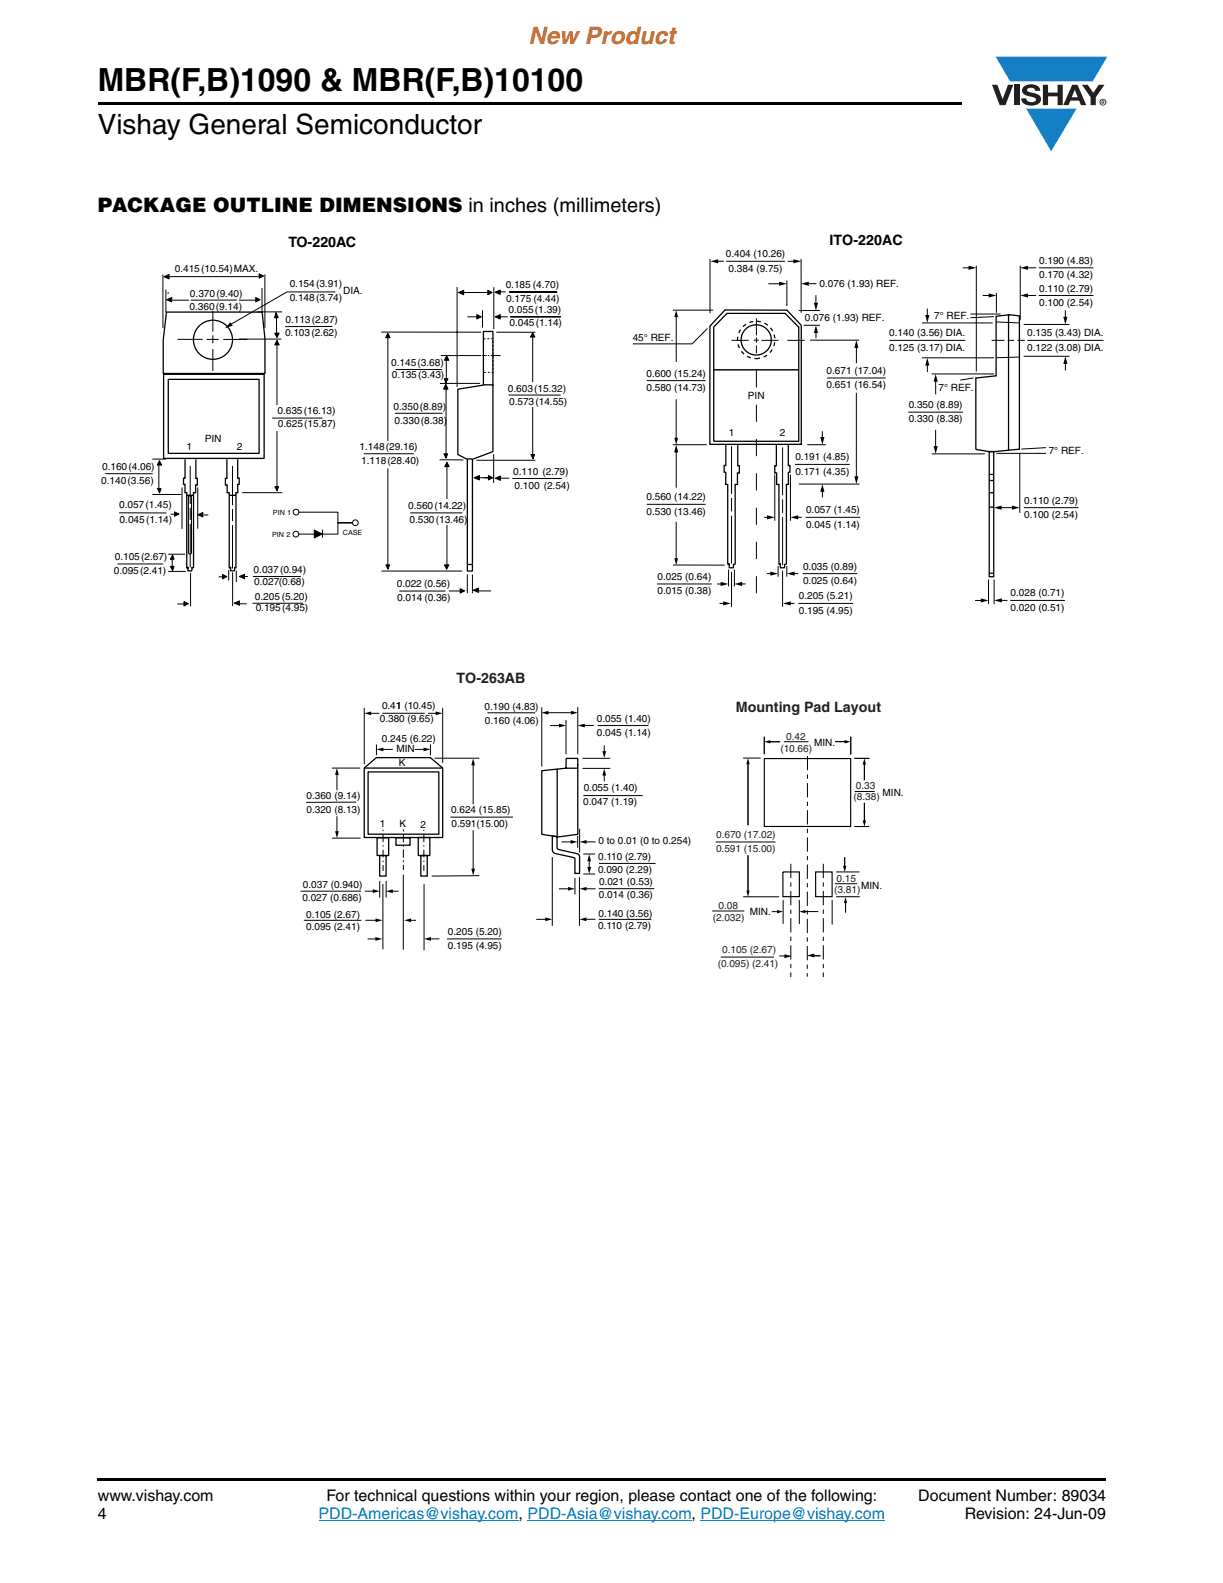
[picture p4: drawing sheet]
<svg xmlns="http://www.w3.org/2000/svg" width="216mm" height="279mm" viewBox="0 0 216 279" stroke-linecap="round" stroke-linejoin="round" font-family="sans-serif">
<g fill="#147fc3">
<path d="M175.8 10h19.7l-2.6 4.4h-3.8h-10.8z"/>
<path d="M181.2 19.2h8.8l-4.4 7.5z"/>
</g>
<g fill="#231f20">
<path d="M175.1 15h1l.9 2.5 .9-2.5h1l-1.4 3.6h-1z"/>
<path d="M179 15h.9v3.6h-.9z"/>
<path d="M180.8 15.3a2.1 2.1 0 0 1 2.7 .3l.1 .4h-.8a.79 .79 0 0 0-.7-.5 .79 .79 0 0 0-.8 .4l.2 .3 1 .2a1.08 1.08 0 0 1 1.1 .6 1.08 1.08 0 0 1-.1 1.2 2.29 2.29 0 0 1-3.1-.4l-.1-.4h.9a.96 .96 0 0 0 .8 .6 .96 .96 0 0 0 .9-.4 1.31 1.31 0 0 0-1.2-.6 1.03 1.03 0 0 1-1.1-.6 1.03 1.03 0 0 1 .2-1.1z"/>
<path d="M184.1 15h.9v1.3h1.7v-1.3h.9v3.6h-.9v-1.6h-1.7v1.6h-.9z"/>
<path d="M191 15h1l1 1.4 1-1.4h1l-1.6 2.2v1.4h-.9v-1.4z"/>
<path d="M189.7 15.8l.6 1.4h-1.1zM189.3 15l-1.6 3.6h.9l.4-.8h1.5l.3 .8h1l-1.6-3.6z"/>
<path d="M194.2 18a.5 .5 0 0 1 1 0 .5 .5 0 0 1-1 0zM194.1 18a.6 .6 0 0 0 1.2 0 .6 .6 0 0 0-1.2 0z"/>
<path d="M194.6 17.8h.2v.2h-.2zM194.5 17.7v.7h.1v-.3l.4 .3-.2-.3 .2-.2-.1-.2z"/>
</g>
<path d="M17.3 18.2h152.5M17.3 261.1h178" fill="none" stroke="#000" stroke-width=".36"/>
<path d="M56.2 268.3h35.3M93.1 268.3h29M123.7 268.3h32.6" fill="none" stroke="#007ec4" stroke-width=".18"/>
<path d="M17.9 41.3h82.7v67h-82.7z" fill="#fff"/>
<g fill="none" stroke="#000" stroke-width=".23">
<path d="M29.4 55.1h16.9l.5 4.7v6.1h-18v-5.9zM28.9 66.1h17.7v14.8h-17.7zM29.7 67h16v13h-16z"/>
<circle cx="37.6" cy="60" r="3.5"/>
</g>
<path d="M31.3 59.9h4.5M36.5 59.9h2.1M37.6 54v4.5M37.6 59.2v1.4M39.4 59.9h4.3M37.6 61.6v3.9M48.9 60.1v26.4" fill="none" stroke="#000" stroke-width=".18"/>
<path d="M48.2 71.6h10.7v4.5h-10.7z" fill="#fff"/>
<path d="M68.5 59.3v40.6M94 59.3v21" fill="none" stroke="#000" stroke-width=".18"/>
<path d="M66.3 77.8h5v4.9h-5l.9-4.9z" fill="#fff"/>
<path d="M78.9 81.7v18.1" fill="none" stroke="#000" stroke-width=".18"/>
<path d="M72 88.1h8.5v4.5h-8.5z" fill="#fff"/>
<g fill="none" stroke="#000" stroke-width=".18">
<path d="M42.2 59.8h7.5M45.3 55h4.5M67.3 58.6h17.7M68.5 58.8l.4 .8h-.8zM80.7 50.7v17.6M81 51.6l.9-.4v.8zM81.6 51.6h5.2M82.5 55.9h2.5M84.2 55.5l.8 .4-.8 .4zM86.1 51.2l.8 .4-.8 .4zM87.4 55.9l.9-.4v.8zM87.6 58.6h6.9"/>
<path d="M88 55.9h1.6M89.9 51.5h8.4h-8.3M90.1 55.9h8.8h-8.8M48.9 60.1l.4 .8h-.8zM69.9 65.2h8.1M77.8 62.8h7.2M78.4 66.8h.7l-.4 .8zM78.7 67.8l.4 .9h-.8zM78.7 68.6v12M78.8 63.4v4.3M78.9 62.8l.3 .8h-.7zM84.8 67.7h-7.1"/>
<path d="M26.9 87.3h5.1M48.5 85.9h.7l-.3 .7zM64.2 80.1h8.9M68.1 99.7h.7l-.3 .8zM72.5 90.5h9.1M78.4 80.1h.6l-.3 .8zM78.5 99.7h.7l-.3 .8zM78.9 81.6l.4 .8h-.8zM83.7 84.3l.9-.4v.8zM84.4 84.3h2.5M86.2 83.9l.8 .4-.8 .4zM87.1 80.2v5"/>
<path d="M90.5 84.5h8.6M93.7 80.2h.7l-.3 .8zM31.3 106.6h1.2M33.6 101.1v5.9M40.4 100.6v1.9M41.1 101v6M41.7 100.7v2M42.3 101.8l.9-.4v.7zM43 101.8h10.1M67.4 100.8h14.2M70.5 104.3h8.1M79.2 104.3h2.2"/>
<path d="M82.5 101.4v3.3M83.4 101.4v3.3M84.6 104.3h2.1"/>
</g>
<g fill="#000">
<path d="M68.5 58.8l.4 .8h-.8zM81 51.6l.9-.4v.8zM84.2 55.5l.8 .4-.8 .4zM86.1 51.2l.8 .4-.8 .4zM87.4 55.9l.9-.4v.8zM48.9 60.1l.4 .8h-.8zM78.7 67.8l.4 .9h-.8zM78.4 66.8h.7l-.4 .8zM78.9 62.8l.3 .8h-.7zM48.5 85.9h.7l-.3 .7zM78.4 80.1h.6l-.3 .8zM78.9 81.6l.4 .8h-.8z"/>
<path d="M83.7 84.3l.9-.4v.8zM86.2 83.9l.8 .4-.8 .4zM93.7 80.2h.7l-.3 .8zM42.3 101.8l.9-.4v.7zM68.1 99.7h.7l-.3 .8zM78.5 99.7h.7l-.3 .8z"/>
</g>
<path d="M85.3 58.5h1.7v9.6h-1.7z" fill="#fff"/>
<path d="M85.3 58.5h1.7v9.6h-1.7z" fill="none" stroke="#000" stroke-width=".23"/>
<path d="M85.4 59.8h1.6v5.9h-1.6z" fill="none" stroke="#000" stroke-width=".18" stroke-dasharray=".3 .3 .3 .3 .3 .3" stroke-linecap="butt"/>
<path d="M80.8 68.7l4.8-.8h1.4v11.8l-4.1 1.6-2.1-1.1z" fill="#fff"/>
<path d="M80.8 68.7l4.8-.8h1.4v11.8l-4.1 1.6-2.1-1.1z" fill="none" stroke="#000" stroke-width=".23"/>
<path d="M82.5 81h.9v19.8h-.9z" fill="#fff"/>
<path d="M82.5 81h.9v19.8h-.9z" fill="none" stroke="#000" stroke-width=".23"/>
<path d="M82.5 99.6h.9z" fill="#fff"/>
<path d="M82.5 99.6h.9" fill="none" stroke="#000" stroke-width=".23"/>
<g fill="none" stroke="#000" stroke-width=".18">
<path d="M48.7 55.2l.4 .9h-.6zM48.8 55.5v3.2M58.7 57.6h-8.3M59.2 51.5h-8.5l-10 5.8M87.2 50.7v7.4M48 73.8h9M18.6 83.6h8.4M20.8 99.5h8M29.7 97.8h3M30.1 100h.6l-.2 .7zM30.5 97.9l.2 .8h-.6zM84.1 81.2h10.4"/>
<path d="M87.5 84.4l.9-.4v.8zM88.1 84.4h1.8M29.7 100.9h3.1M44.6 106.5h8.9"/>
</g>
<path d="M40.7 56.9l.4 .6-1.4 .4zM48.7 55.2l.4 .9h-.6zM30.5 97.9l.2 .8h-.6zM87.5 84.4l.9-.4v.8zM30.1 100h.6l-.2 .7z" fill="#000"/>
<path d="M89 67.5h8.5v4.3h-8.5z" fill="#fff"/>
<g fill="none" stroke="#000" stroke-width=".18">
<path d="M28.8 48.4v9.5M29.3 51.1v4.1M29.6 51.7h.1M29.9 48.8h15.7M46.3 50.8v4.4M46.8 48.4v9.5M48.5 58.8h.8l-.4 .8zM85.2 54.8v3M87.4 51.6l.9-.4v.8zM87.7 51.5h1.6M94 58.7l.4 .8h-.7zM69.7 72.9h8.4"/>
<path d="M85.1 62.7h.8M86.1 62.8h.3M86.6 62.8h1.8M89.8 69.7h9.1zM26.9 81h2.4M28 82.2v3.9M30.4 98.6v1.7M42.8 87h7M77.6 81.1l4.2 .1"/>
</g>
<path d="M48.5 58.8h.8l-.4 .8zM87.4 51.6l.9-.4v.8zM94 58.7l.4 .8h-.7z" fill="#000"/>
<path d="M44.1 101.4v3.5M44.3 101.3v3.5" fill="none" stroke="#fff" stroke-width=".68" stroke-linecap="butt"/>
<path d="M33.3 51h9.1v3.8h-9.1z" fill="#fff"/>
<path d="M30.4 53h14.8" fill="none" stroke="#000" stroke-width=".18"/>
<path d="M33.3 51h8.8v3.8h-8.8z" fill="#fff"/>
<g fill="none" stroke="#000" stroke-width=".18">
<path d="M28.9 48.8l.9-.3v.7zM29.4 52.9l.9-.4v.8zM41.8 53h-8.1M45.1 52.5l.8 .4-.8 .4zM45.7 48.3l.8 .4-.8 .4zM21 90.5h8.4M27.8 86.2h.6l-.2 .8zM28.1 81.3l.4 .8h-.7zM30.8 90.3l.8 .4-.8 .4zM30.8 90.8h-.7M32.1 86.1v7.2M33.6 82.2v6.8"/>
<path d="M33.6 89.6v2.2M33.6 92.4v7.7M33.8 97.5l-.1 .2h-.4v-9.9v-.2l.2-.1 .3 .1v.1v9.8M34.9 86v7.3M34.9 90.9l.9-.4v.7zM36 90.9h.8M41 82.2v7M41 89.8v2.2M41 92.7v7.6M52.7 94.3h4.1M52.8 90.4h6.9v1.9h2.5h-2.5v2h-2.8M55.5 93.6l1.4 .7-1.4 .7z"/>
<path d="M56.9 93.5v1.4M32.5 106.2l.7 .4-.7 .3zM38.6 101.8h.7M39.3 101.4l.8 .4-.8 .4zM41.4 106.4l.9-.3v.7zM42.4 106.6h1.1M81.2 103.9l.8 .4-.8 .4zM83.6 104.2l.9-.4v.8z"/>
<circle cx="52.2" cy="94.3" r=".51"/>
<circle cx="52.3" cy="90.4" r=".51"/>
<circle cx="62.7" cy="92.3" r=".51"/>
</g>
<g fill="#000">
<path d="M28.9 48.8l.9-.3v.7zM29.4 52.9l.9-.4v.8zM45.1 52.5l.8 .4-.8 .4zM45.7 48.3l.8 .4-.8 .4zM28.1 81.3l.4 .8h-.7zM27.8 86.2h.6l-.2 .8zM30.8 90.3l.8 .4-.8 .4zM34.9 90.9l.9-.4v.7zM55.5 93.6l1.4 .7-1.4 .7zM32.5 106.2l.7 .4-.7 .3zM39.3 101.4l.8 .4-.8 .4zM41.4 106.4l.9-.3v.7z"/>
<path d="M81.2 103.9l.8 .4-.8 .4zM83.6 104.2l.9-.4v.8z"/>
</g>
<g fill="none" stroke="#000" stroke-width=".23">
<path d="M32.7 81.1v3.3h-.3v1.1h.3l-.1 1.4h.4v13.4M34.6 81.1v3.3h.2v1.2h-.3v1.4h-.3v13.3M40.1 81.1v3.3h-.3v1.2h.3v1.4h.4v13.3M42 81.1v3.3h.2v1.1h-.2v1.4h-.3v13.4M33 100.2h.3M33.1 100.8h.8M33.2 100.2v.5M33.8 100.2h.3M33.9 100.2v.5M40.5 100.2h.3M40.6 100.8h.9M40.7 100.2v.5"/>
<path d="M41.3 100.2h.3M41.4 100.2v.5"/>
</g>
<path d="M33 87.4h1.2M40.4 87.4h1.3" fill="none" stroke="#000" stroke-width=".25"/>
<path d="M111.7 41.3h83.1v67.4h-83.1z" fill="#fff"/>
<g fill="none" stroke="#000" stroke-width=".18">
<path d="M118.8 54.7h7.1M119.4 55.7v8.2M124.9 58l-2.7 2.7h-10.5M125.3 45.7v9.6M126.4 46.1h1.4M128.2 46.1h10.4M135.6 50.1h2.2M138.9 49.5v4.5M139.1 46.1h1.4M141 54.8h3.7M141.4 45.7v9.5M141.9 57.4h2.9"/>
<path d="M142.5 50.1h1.6M144 52.1v1.6M144 58.3v1.4M162.7 57h12.5M163.7 54.5v1.4M169.9 47.3h1.3M171.3 55.4h5.3M172.4 46.9v18.7M173.5 52.2h1.3M175.5 55.9l-4.2 .2M175.8 56.8l4.2 .2M175.9 51.7v3.5"/>
<path d="M180.1 46.9v9.6M180.7 57.3h8.1M181.2 52.1h1.7M181.2 47.3h1.7M183.4 52.2h9.6M183.4 47.3h9.6M188.1 54.8v1.4M114.2 67.2h10.4M118.8 78.5h6M119.4 70.5v7M119.4 79.6v6.5M129.1 78.7v8.5"/>
<path d="M138.2 79v8.4M142.5 78.5h3.3M143 60h8.7M145.2 76.1v1.3M146 66.7h10.4M151.2 69.3v15M151.2 61.2v2.9M157 60.1h13.4M160.3 72.7h9.7M162.7 63.2h12.8M163.7 64.3v1.4M164.5 66h11"/>
<path d="M165.2 75.9v3.1M165.2 67.1v2.5M171.8 66.7l-2.3 .4M180 63l-4.1 .1M180 80v10.5M180.7 62.9h8.1M181.4 60.1h13.4M184.6 79l-4.3 .3M188.1 64v1.4M114.2 89h10.4M118.8 99.7h9.1M119.4 92.1v6.6"/>
<path d="M129.1 87.9v2.4M129.1 91v8.5M135.7 91.3h-.8M136.8 83.8v8.1M137.4 99.9v1.9M138.2 88.2v2.3M138.2 91.3v8.4M138.9 99.9v1.9M139.5 83.8v8.1M140.3 82h9.7M140.7 91.3h.8M141 85.4h10.7"/>
<path d="M142.2 91.3h9.7M145.2 86.6v1.2M164.5 80.1h9.4M175.9 80h8.7M176.3 89.6h2.9M180.7 89.6h9.7M116 103.1h9.6M126.6 103.1h.9M127 106.5h.9M128.6 100.5v3M129.1 100.9v6.2M129.6 100.5v3"/>
<path d="M130.8 103.1h.8M135.4 101.3h.8M138.2 100.7v6.4M139.3 106.5h.9M140 101.2h.9M140.9 106.5h9.7M141.7 101.2h9.7M172.1 106h1.3M174.5 102.3v4.3M175.5 102.3v4.3M176.6 106h1.3M178.3 106h9.7"/>
</g>
<g fill="none" stroke="#000" stroke-width=".23">
<path d="M126 57.6v20.3h15v-20.2M127.9 54.7h11.1M128 54.7l-2.7 2.9M128.2 55.3h10.5M128.3 55.3l-2.3 2.4M138.6 55.3l2.4 2.5M138.9 54.7l2.6 2.7v21h-16.2v-20.9M175.8 55.8l2.4-.2 1.8 .1v23.6l-5.4 .4-2.3-.4v-12.6l3.5-.4zM178 55.5v24M128.1 78.5v3.7h-.3v1.1l.3 .1v2.1h.4v14.2M130.2 78.5v3.7h.3v1.3h-.3v2h-.4v14.2M137.1 78.5v3.7h-.3v1.3h.3v2h.4v14.2"/>
<path d="M139.2 78.5v3.7h.3v1.1l-.3 .1v2.1h-.4v14.2M174.6 79.7h.8v22.1h-.8zM128.5 99.6h.3M128.7 99.6v.6M129.4 99.6h.3M129.5 99.6v.5M137.5 99.6h.4M137.7 99.6v.6M138.4 99.6h.3M138.5 99.6v.5M174.6 89.5h.9M174.6 87h.9"/>
<path d="M174.6 84.8h.9M174.6 83.7h.9M128.7 100.2h.8M137.7 100.2h.8M174.6 101.2h.9"/>
<circle cx="133.5" cy="60" r="2.67"/>
</g>
<circle cx="133.5" cy="60" r="3.3" fill="none" stroke="#000" stroke-width=".23" stroke-dasharray=".7 .7" stroke-linecap="butt"/>
<g fill="#000">
<path d="M119.4 54.7l.3 1.3h-.7zM125.4 46.1l1.4-.3v.7zM137.5 49.7l1.4 .4-1.4 .3zM140.1 45.8l1.3 .3-1.3 .4zM141.4 50.1l1.4-.4v.7zM143.7 53.4h.7l-.4 1.4zM144 57.4l.4 1.4h-.7zM163.3 55.6h.8l-.4 1.4zM171 46.9l1.4 .4-1.4 .3zM174.5 51.8l1.4 .4-1.4 .3zM180.1 52.2l1.4-.4v.7zM180.1 47.3l1.4-.4v.7z"/>
<path d="M187.7 55.9h.7l-.3 1.4zM119 77.3h.7l-.3 1.2zM119.4 78.5l.3 1.4h-.7zM144.8 77.1h.7l-.3 1.4zM151.2 60l.3 1.4h-.7zM163.7 63.2l.4 1.3h-.8zM164.8 78.7h.7l-.3 1.4zM165.2 66l.3 1.4h-.7zM188.1 62.9l.3 1.3h-.7zM119 98.5h.7l-.3 1.2zM135.4 90.9l1.4 .4-1.4 .4zM139.5 91.3l1.4-.4v.8z"/>
<path d="M145.2 85.4l.3 1.4h-.7zM150.8 84.1h.7l-.3 1.3zM175.5 89.6l1.3-.4v.8zM178.7 89.2l1.3 .4-1.3 .4zM127.2 102.7l1.4 .4-1.4 .3zM127.7 106.1l1.3 .4-1.3 .4zM129.6 103.1l1.4-.4v.7zM136 100.9l1.4 .3-1.4 .4zM138.2 106.5l1.4-.4v.8zM138.9 101.2l1.4-.3v.7zM173.1 105.6l1.4 .4-1.4 .3zM175.5 106l1.4-.4v.7z"/>
</g>
<path d="M133.5 59.6v.9M133.5 59.2v-3.5M129.1 60.1h3.5M133.1 60h.9M134.4 60.1h3.4M139 60.1h3.4M133.5 104.7v-43.7" fill="none" stroke="#000" stroke-width=".18" stroke-dasharray="3 3" stroke-linecap="butt"/>
<path d="M126 65.3h14.9" fill="none" stroke="#000" stroke-width=".25"/>
<path d="M175.1 60.1h5.8" fill="none" stroke="#000" stroke-width=".18" stroke-dasharray="2.3 .6 1.1 .6 2.3 .6" stroke-linecap="butt"/>
<path d="M53.1 118.4h106.3v54h-106.3z" fill="#fff"/>
<path d="M64.3 135.6h13.8v12.2h-13.8zM64.3 135.6l2.1-1.9h9.6l2.1 1.9M65 136.2h12.5v11h-12.5zM98.4 135.8v11.9M99.9 135.5l.1-1.6h2v13.4l-3.4 .4-3-.4v-11.3l4.3-.4h2.1M66.6 147.9h2v3.1h-2zM67 151h1.2v3.6h-1.2zM69.9 147.9h2.5v1.3h-2.5zM73.8 147.8h2.1v3.2h-2.1zM74.3 151h1.1v3.6h-1.1zM97.5 147.5l.8 .2 .1 2a1.08 1.08 0 0 0 1 .4l2.2 .5a.66 .66 0 0 1 .7 .7v2.9h-.8v-2.7l-3.2-.8a.84 .84 0 0 1-.8-1.1z" fill="none" stroke="#000" stroke-width=".23"/>
<path d="M71.2 146.5v7" fill="none" stroke="#000" stroke-width=".18" stroke-dasharray=".2 .6 1.4 .6"/>
<path d="M67.6 146.5v7.2M74.8 146.5v7.2" fill="none" stroke="#000" stroke-width=".18" stroke-dasharray=".2 .6 1.4 .6" stroke-linecap="butt"/>
<g fill="none" stroke="#000" stroke-width=".18">
<path d="M58.6 135.6h5M59.5 136.6v2.9M64.3 124.9v10M65.3 125.9h1.7M66.5 131.4v1.9M67.5 132.3h1.8M67.5 125.9h7.5M73.2 132.3h1.9M75.5 125.9h1.7M76 131.4v1.9M76.7 133.8h7.9M78.1 124.9v9.8"/>
<path d="M83.5 134.9v7.1M86 125.8h8.5M95.6 124.8v10.5M96.6 125.8h4.4M97.1 128.1h1.8M99.9 127.1v6M102 124.8v8.3M102.8 133.8h4.9M102.8 135.6h4.9M103 128.1h1.8M105.5 128.1h9M106.7 131.6v1.2"/>
<path d="M106.7 136.7v1.2M131.2 133.8h3.1M132 134.5v11.2M134.9 130v3.1M135.6 130.9h2.1M138.4 130.9h4.3M147.4 130.9h2M150.2 130v3.2M150.8 133.9h2.7M150.9 139.7h3.5M152.6 134.6v3.1M53.1 157.3h10.6"/>
<path d="M58.6 147.9h5.1M59.5 144.1v2.9M62.9 141.6h-8.8M64.4 157.3h1.6M67 155.5v2.9M67.6 156v11.5M68.2 155.5v2.9M69.1 157.3h1.3M71.2 154.4v13.2M74.9 156.1v11.6M83.5 146.5v7.1M84.6 154.6h-8.4"/>
<path d="M90.6 144.2h-11.1M97.5 151.3v12.1M98.7 156.9h1.8M99.1 148.6h1.9M101.5 155v2.9M102 147.5v2.1M102.3 154.8v8.6M102.3 146.3v4.2M103 154.3h2.1M103 150.7h2.1M103 140.4h10.5M103.3 156.9h1.8"/>
<path d="M103.3 148.6h1.8M104 151.8v1.4M105.7 156.9h9.8M105.7 152.4h10M126.3 148.6h10.6M131.2 158.3h6.4M132 151v6.4M138.2 158.9v4.2M141.1 158.8v4.3M146.9 158.9v4.3M147.4 156h3.9M147.6 158.3h4.2"/>
<path d="M147.6 153.9h4.1M149.1 151.3v1.9M149.3 159v2M150.8 145.9h2.6M152.6 141.7v3.5M53.6 162.4h10.2M64.5 162.4h2M64.9 165.7h1.6M72.3 162.4h1.1M75.9 165.7h1.7M78.9 165.7h9.7M94.7 162.3h1.8"/>
<path d="M103.3 162.3h1.8M105.7 162.3h9.3M125.7 160.8h5.7M127.2 168.9h9.4M136.2 160.9h1.2M137.6 168.7h1.2M141.5 160.9h3M143.3 168.7h1.5"/>
</g>
<g fill="#000">
<path d="M59.5 135.5l.3 1.3h-.7zM64.3 125.9l1.2-.3v.6zM66.5 132.3l1.2-.4v.7zM74.8 131.9l1.2 .4-1.2 .3zM76.9 125.6l1.2 .3-1.2 .3zM83.5 133.8l.4 1.3h-.7zM95.6 125.8l1.2-.3v.6zM98.7 127.7l1.2 .4-1.2 .3zM100.8 125.5l1.2 .3-1.2 .3zM102 128.1l1.2-.4v.7zM106.3 132.6h.7l-.3 1.2zM106.7 135.7l.3 1.2h-.7z"/>
<path d="M132 133.8l.3 1.1h-.5zM134.9 130.9l1.1-.3v.6zM149.1 130.6l1.1 .3-1.1 .3zM152.6 133.8l.3 1.1h-.6zM59.2 146.7h.6l-.3 1.2zM65.8 157l1.2 .3-1.2 .3zM68.1 157.3l1.2-.3v.6zM83.2 153.3h.7l-.4 1.2zM100.3 156.5l1.2 .4-1.2 .3zM100.7 148.3l1.3 .3-1.3 .3zM102.3 156.9l1.2-.4v.7zM102.3 148.6l1.2-.3v.6z"/>
<path d="M103.7 153h.6l-.3 1.2zM104 150.8l.3 1.2h-.6zM131.8 157.2h.5l-.2 1.1zM148.8 152.8h.6l-.3 1.1zM149.1 151.3v1.9zM149.3 158.3l.3 1.1h-.6zM152.3 144.8h.6l-.3 1.1zM66.3 165.4l1.2 .3-1.2 .3zM66.3 162.1l1.2 .3-1.2 .4zM71.3 162.4l1.3-.3v.7zM74.9 165.7l1.2-.3v.6zM96.3 161.9l1.2 .4-1.2 .3z"/>
<path d="M102.3 162.3l1.2-.4v.7zM137.2 160.6l1.1 .3-1.1 .3zM138.5 169l1.1-.3zM138.5 168.4l1.1 .3-1.1 .3zM141.1 160.9l1.1-.3v.6zM142.7 168.7l1-.3v.6zM142.7 168.7l1-.3zM143.3 168.7h1.5z"/>
</g>
<path d="M134.9 133.9h15.3v12h-15.3zM138.2 153.9h2.9v4.4h-2.9zM144 153.9h2.9v4.4h-2.9z" fill="none" stroke="#000" stroke-width=".2"/>
<path d="M142.5 133.4v39M139.6 152.5v20M145.3 152.5v20" fill="none" stroke="#000" stroke-width=".18" stroke-dasharray="2.5 .8 .8 .8" stroke-linecap="butt"/>
<text font-size="5.6" x="17.3" y="16.1">MBR(F,B)1090 &amp; MBR(F,B)10100</text>
<text font-size="4.9" x="17.3" y="23.6">Vishay General Semiconductor</text>
<text font-size="4.2" fill="#f06b12" x="93.3" y="7.8">New Product</text>
<text font-size="3.5" x="17.3" y="37.3">PACKAGE OUTLINE DIMENSIONS in inches (millimeters)</text>
<g font-size="2.8">
<text x="17.3" y="264.9">www.vishay.com</text>
<text x="17.3" y="268.1">4</text>
<text x="57.6" y="264.9">For technical questions within your region, please contact one of the following:</text>
<text x="162.1" y="264.9">Document Number: 89034</text>
<text x="170.3" y="268.1">Revision: 24-Jun-09</text>
</g>
<text font-size="2.8" fill="#007ec4" x="56.2" y="268.1">PDD-Americas@vishay.com, PDD-Asia@vishay.com, PDD-Europe@vishay.com</text>
<g font-size="2.5">
<text x="50.9" y="43.5">TO-220AC</text>
<text x="146.5" y="43.2">ITO-220AC</text>
</g>
<g font-size="2.5" fill="#231f20">
<text x="80.6" y="120.6">TO-263AB</text>
<text x="129.9" y="125.7">Mounting Pad Layout</text>
</g>
<g font-size="1.8">
<text x="30.9" y="48">0.415(10.54)MAX.</text>
<text x="128.1" y="45.4">0.404 (10.26)</text>
<text x="128.6" y="47.9">0.384 (9.75)</text>
<text x="183.5" y="46.6">0.190 (4.83)</text>
<text x="33.5" y="52.4">0.370(9.40)</text>
<text x="51.1" y="53.2">0.148(3.74)</text>
<text x="51.1" y="50.7">0.154(3.91)</text>
<text x="60.6" y="51.9">DIA.</text>
<text x="89.3" y="50.8">0.185 (4.70)</text>
<text x="89.4" y="53.2">0.175 (4.44)</text>
<text x="144.7" y="50.6">0.076 (1.93) REF.</text>
<text x="183.5" y="51.5">0.110 (2.79)</text>
<text x="183.5" y="54">0.100 (2.54)</text>
<text x="183.5" y="49.1">0.170 (4.32)</text>
<text x="33.5" y="54.7">0.360(9.14)</text>
<text x="50.3" y="59.4">0.103(2.62)</text>
<text x="50.4" y="57.1">0.113(2.87)</text>
<text x="89.8" y="55.3">0.055(1.39)</text>
<text x="89.9" y="57.6">0.045(1.14)</text>
<text x="142.1" y="56.7">0.076 (1.93) REF.</text>
<text x="157" y="59.4">0.140 (3.56) DIA.</text>
<text x="164.9" y="56.3">7° REF.</text>
<text x="181.4" y="59.4">0.135 (3.43) DIA.</text>
<text x="69.1" y="64.6">0.145(3.68)</text>
<text x="111.7" y="60.2">45° REF.</text>
<text x="157" y="61.9">0.125 (3.17) DIA.</text>
<text x="181.4" y="61.9">0.122 (3.08) DIA.</text>
<text x="69.2" y="66.8">0.135(3.43)</text>
<text x="89.7" y="69.1">0.603(15.32)</text>
<text x="89.9" y="71.5">0.573(14.55)</text>
<text x="114.1" y="66.5">0.600 (15.24)</text>
<text x="114.1" y="69">0.580 (14.73)</text>
<text x="132" y="70.5">PI</text>
<text x="133.7" y="70.5">N</text>
<text x="145.9" y="66">0.671 (17.04)</text>
<text x="145.9" y="68.5">0.651 (16.54)</text>
<text x="165.7" y="68.9">7° REF.</text>
<text x="36.1" y="77.9">PIN</text>
<text x="49" y="73.1">0.635(16.13)</text>
<text x="49.1" y="75.4">0.625(15.87)</text>
<text x="69.5" y="72.3">0.350(8.89)</text>
<text x="69.7" y="74.8">0.330(8.38)</text>
<text x="128.7" y="77">1</text>
<text x="137.6" y="77">2</text>
<text x="160.4" y="72">0.350 (8.89)</text>
<text x="160.4" y="74.6">0.330 (8.38)</text>
<text x="18" y="83">0.160(4.06)</text>
<text x="32.9" y="79.4">1</text>
<text x="41.8" y="79.4">2</text>
<text x="63.5" y="79.4">1.148(29.16)</text>
<text x="63.8" y="81.9">1.118(28.40)</text>
<text x="90.6" y="83.8">0.110 (2.79)</text>
<text x="140.4" y="81.3">0.191 (4.85)</text>
<text x="140.4" y="83.8">0.171 (4.35)</text>
<text x="185.1" y="80.1">7° REF.</text>
<text x="17.9" y="85.4">0.140(3.56)</text>
<text x="21" y="89.7">0.057(1.45)</text>
<text x="72" y="89.8">0.560(14.22)</text>
<text x="90.8" y="86.3">0.100 (2.54)</text>
<text x="114.1" y="88.3">0.560 (14.22)</text>
<text x="180.8" y="88.9">0.110 (2.79)</text>
<text x="21.1" y="92.3">0.045(1.14)</text>
<text x="72.3" y="92.3">0.530(13.46)</text>
<text x="114.1" y="90.8">0.530 (13.46)</text>
<text x="142.3" y="90.6">0.057 (1.45)</text>
<text x="142.3" y="93.1">0.045 (1.14)</text>
<text x="180.8" y="91.4">0.100 (2.54)</text>
<text x="20.1" y="101.3">0.095(2.41)</text>
<text x="20.3" y="98.8">0.105(2.67)</text>
<text x="44.8" y="101.1">0.037(0.94)</text>
<text x="141.8" y="100.5">0.035 (0.89)</text>
<text x="44.9" y="103.3">0.027(0.68)</text>
<text x="45" y="105.9">0.205 (5.20)</text>
<text x="45.1" y="107.9">0.195(4.95)</text>
<text x="70.1" y="103.6">0.022 (0.56)</text>
<text x="70.1" y="106.1">0.014 (0.36)</text>
<text x="116.1" y="102.4">0.025 (0.64)</text>
<text x="116.1" y="104.9">0.015 (0.38)</text>
<text x="141" y="105.8">0.205 (5.21)</text>
<text x="141.8" y="103.1">0.025 (0.64)</text>
<text x="178.4" y="105.3">0.028 (0.71)</text>
<text x="178.4" y="107.8">0.020 (0.51)</text>
<text x="141" y="108.3">0.195 (4.95)</text>
<text x="67.5" y="125.1">0.41 (10.45)</text>
<text x="85.6" y="125.3">0.190 (4.83)</text>
<text x="67.1" y="127.5">0.380 (9.65)</text>
<text x="67.4" y="131">0.245 (6.22)</text>
<text x="85.6" y="127.7">0.160 (4.06)</text>
<text x="105.4" y="129.9">0.045 (1.14)</text>
<text x="105.4" y="127.4">0.055 (1.40)</text>
<text x="143.7" y="131.7">MIN.</text>
<text x="70" y="132.7">MIN</text>
<text x="70.4" y="135.3">K</text>
<text x="54.1" y="143.4">0.320 (8.13)</text>
<text x="54.1" y="141.1">0.360 (9.14)</text>
<text x="79.6" y="143.5">0.624 (15.85)</text>
<text x="103" y="142.1">0.047 (1.19)</text>
<text x="103" y="139.7">0.055 (1.40)</text>
<text x="155.8" y="140.5">MIN.</text>
<text x="67" y="146">1</text>
<text x="70.5" y="145.9">K</text>
<text x="74.2" y="146.1">2</text>
<text x="79.7" y="146">0.591(15.00)</text>
<text x="105.6" y="149">0 to 0.01 (0 to 0.254)</text>
<text x="105.6" y="154.1">0.090 (2.29)</text>
<text x="105.6" y="151.8">0.110 (2.79)</text>
<text x="53.4" y="159">0.027 (0.686)</text>
<text x="53.5" y="156.8">0.037 (0.940)</text>
<text x="54" y="161.9">0.105 (2.67)</text>
<text x="105.6" y="161.9">0.140 (3.56)</text>
<text x="105.7" y="158.5">0.014 (0.36)</text>
<text x="105.7" y="156.2">0.021 (0.53)</text>
<text x="132.4" y="161.5">MIN.</text>
<text x="152" y="156.9">MIN.</text>
<text x="54" y="164.1">0.095 (2.41)</text>
<text x="79.1" y="165">0.205 (5.20)</text>
<text x="79.1" y="167.4">0.195 (4.95)</text>
<text x="105.6" y="164">0.110 (2.79)</text>
</g>
<g font-size="1.8" fill="#231f20">
<text x="138.8" y="130.6">0.42</text>
<text x="137.8" y="132.8">(10.66)</text>
<text x="150.7" y="141.3">(8.38)</text>
<text x="151.1" y="139.3">0.33</text>
<text x="126.4" y="147.8">0.670 (17.02)</text>
<text x="126.4" y="150.3">0.591 (15.00)</text>
<text x="147.7" y="155.6">0.15</text>
<text x="126.9" y="160.4">0.08</text>
<text x="147.3" y="157.6">(3.81)</text>
<text x="125.8" y="162.5">(2.032)</text>
<text x="126.7" y="170.7">(0.095) (2.41)</text>
<text x="127.5" y="168.2">0.105 (2.67)</text>
</g>
<g font-size="1.3">
<text x="48" y="94.8">PIN 2</text>
<text x="48.2" y="90.9">PIN 1</text>
<text x="60.5" y="94.3">CASE</text>
</g>
</svg>
